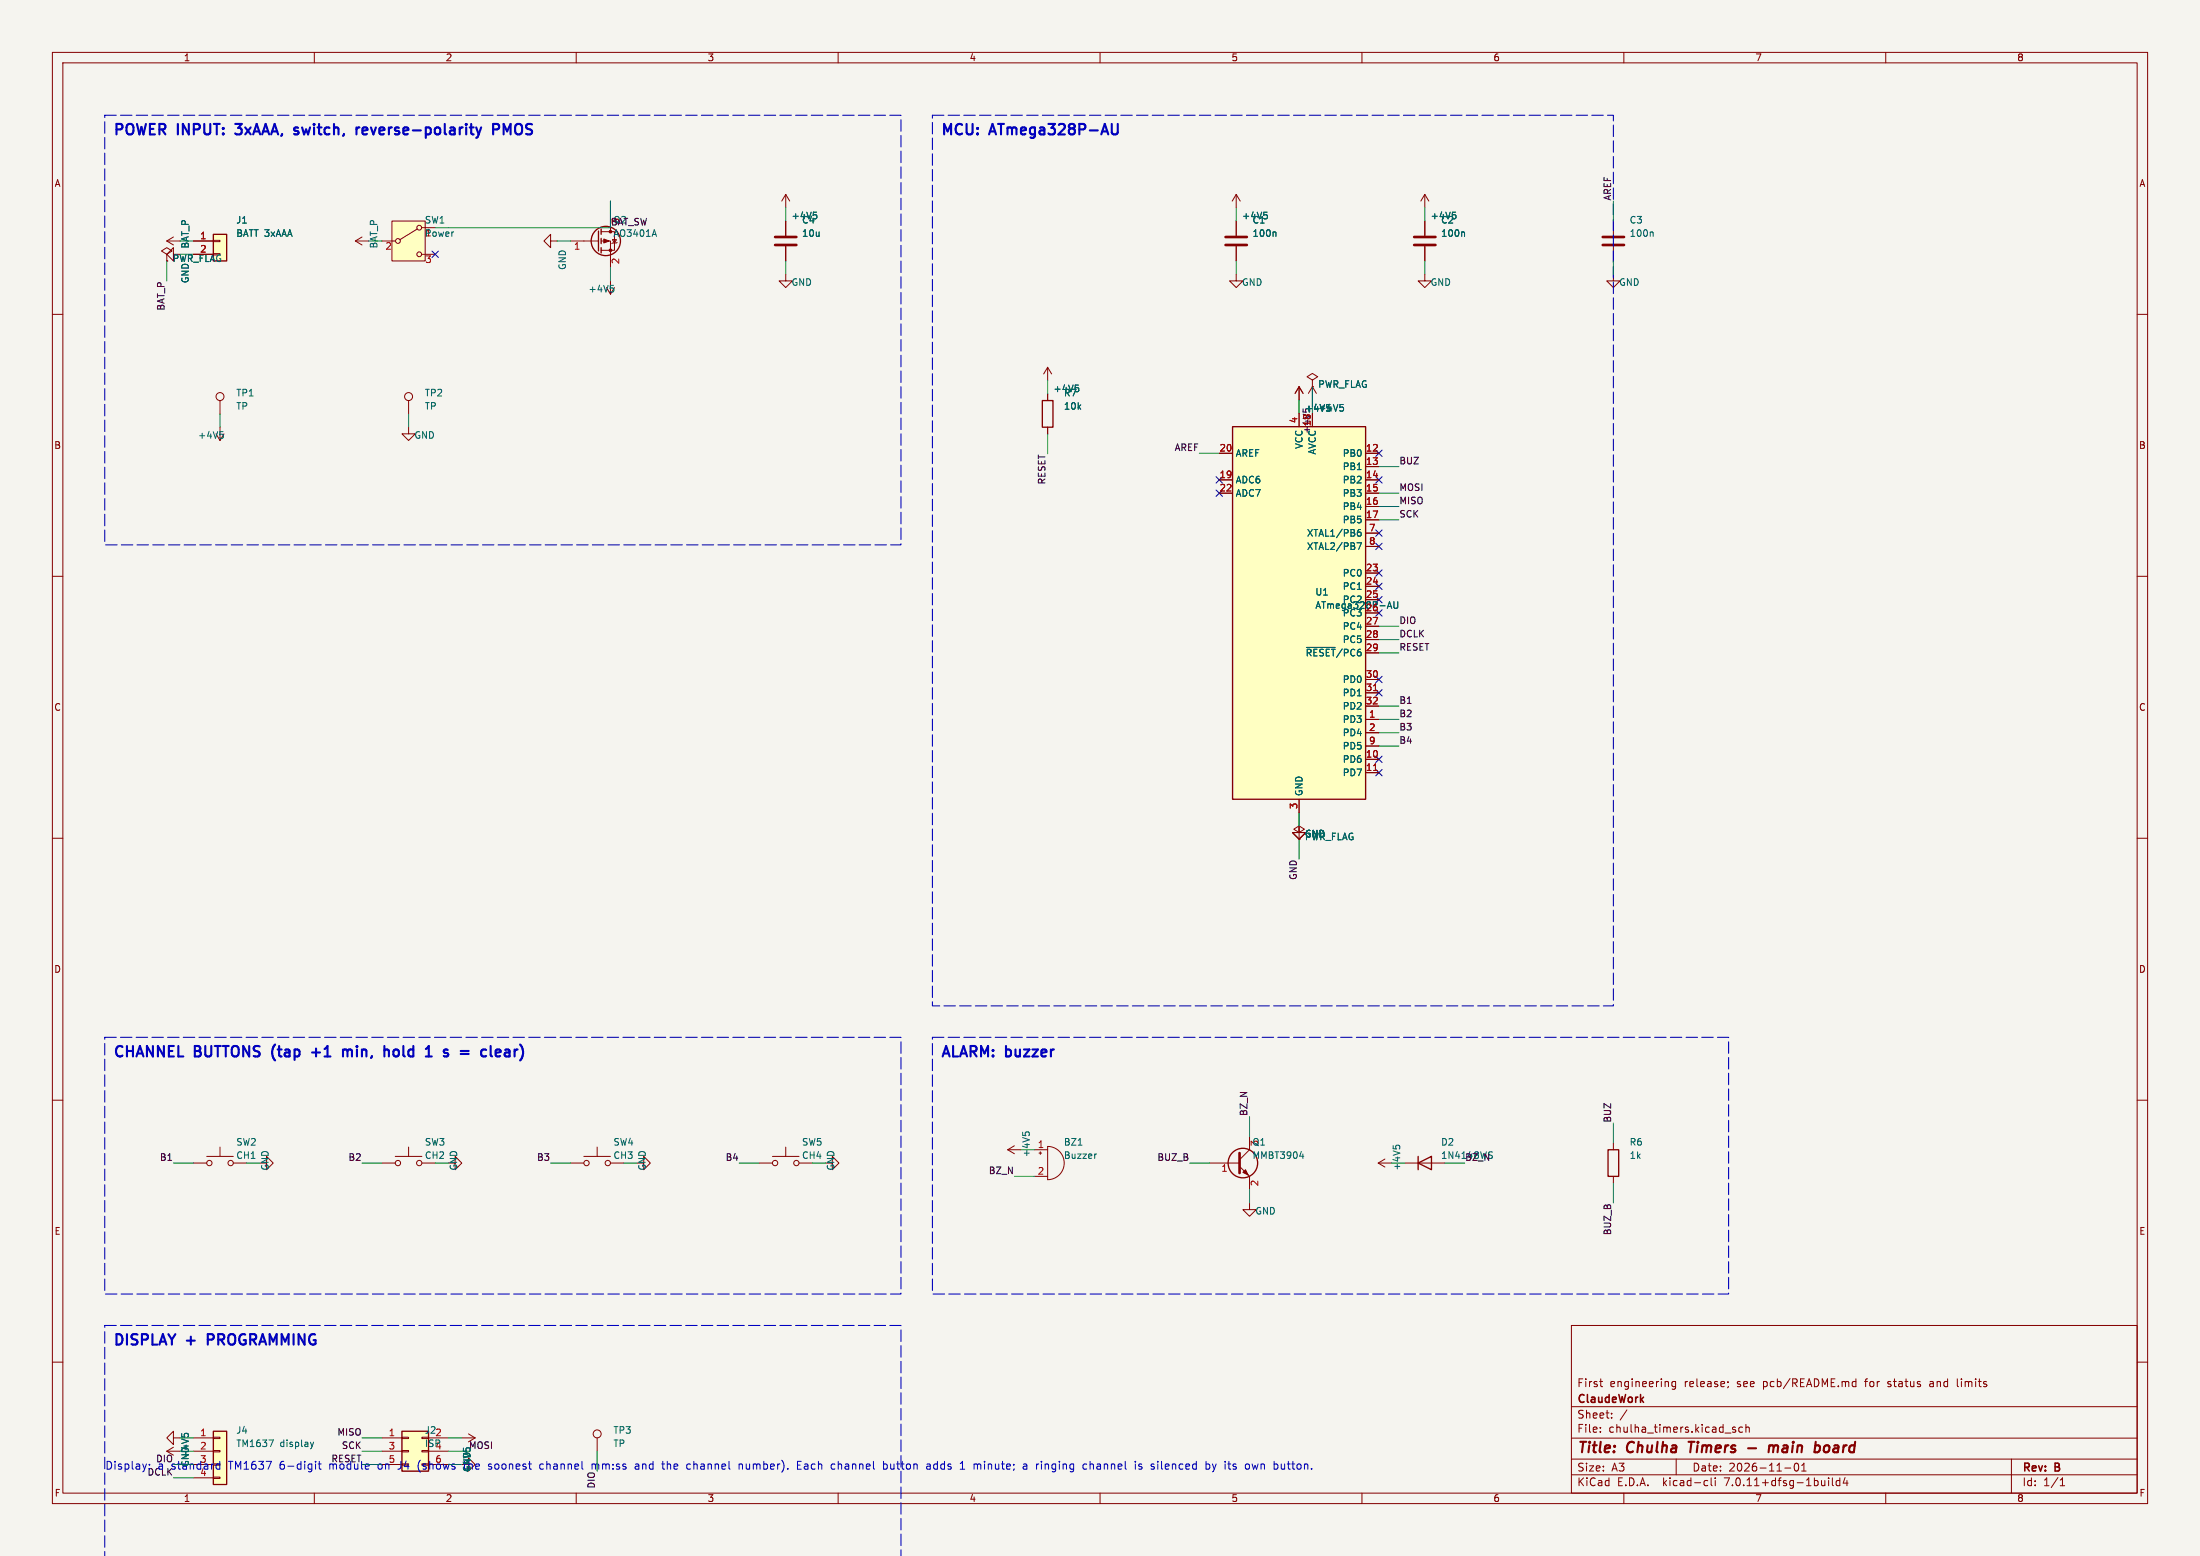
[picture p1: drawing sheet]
<svg xmlns="http://www.w3.org/2000/svg" width="420mm" height="297mm" viewBox="0 0 420 297" stroke-linecap="round" stroke-linejoin="round" font-family="sans-serif">
<path d="M0 0h420v297h-420z" fill="#f5f4ef" stroke="#f5f4ef" stroke-width=".19"/>
<g fill="none" stroke="#840000" stroke-width=".19">
<path d="M10 10h400v277h-400zM12 12h396v273h-396zM60 10v2M110 10v2M160 10v2M210 10v2M260 10v2M310 10v2M360 10v2M150 37.1v2.5M150 37.1l-.8 1.3M150 37.1l.8 1.3"/>
<path d="M236 37.1l-.8 1.3M236 37.1v2.5M236 37.1l.8 1.3M272 37.1l-.8 1.3M272 37.1v2.5M272 37.1l.8 1.3M10 60h2M31.8 48.5l1.1-.6-1.1-.6-1 .6 1 .6v1.3M31.8 49.8h.1M31.8 46h2.6M31.8 46l1.3 .8M33.1 48.5v-1.2l-1.3 1.2 1.3 1.3v-1.3h1.3"/>
<path d="M33.1 45.2l-1.3 .8M36.9 46h3.8M36.9 48.5h3.8M40.7 45.9h1.3v.2h-1.3zM67.8 46l1.3 .8M67.8 46h2.6M69.1 45.2l-1.3 .8M72.9 46h2.6M74.8 42.2h6.4v7.6h-6.4zM79.7 43.7l-3.4 2M80.5 48.5h2.6M105.1 46v-1.3l-1.3 1.3 1.3 1.3v-1.3h1.3"/>
<path d="M108.9 46h5.4M114.8 46h1.7v5.1M114.8 44.2h2.5v3.6h-2.5M116.5 40.9v3.3M116.5 53.6v2.6l.8-1.3M116.9 45.7h.8l-.4 .7zM117.8 46.3l-1 .2M150 52.3v1.3h1.3l-1.3 1.3-1.3-1.3h1.3M150 42.2v2.8M150 47v2.8M236 52.3v1.3h1.3l-1.3 1.3-1.3-1.3h1.3M236 42.2v2.8"/>
<path d="M236 47v2.8M272 52.3v1.3h1.3l-1.3 1.3-1.3-1.3h1.3M272 42.2v2.8M272 47v2.8M308 52.3v1.3h1.3l-1.3 1.3-1.3-1.3h1.3M308 42.2v2.8M308 47v2.8M408 60h2M42 76.5v2.5M78 76.5v2.5M200 70.1v2.6M200 75.2v1.3"/>
<path d="M200 70.1l-.8 1.3M200 70.1l.8 1.3M248 73.8l-.8 1.3M248 73.8v2.6M248 78.9v2.5M248 73.8l.8 1.3M250.5 72.6l1.1-.7-1.1-.6-1 .6 1 .7v1.2M250.5 73.8h.1M250.5 73.8l-.7 1.3M250.5 73.8v2.6M250.5 73.8l.8 1.3M42 81.5v2.6l.8-1.3"/>
<path d="M78 81.5v1.3h1.3l-1.3 1.3-1.3-1.3h1.3M200 81.5v1.3M232.8 86.5h2.5M232.8 91.6h2.5M232.8 94.1h2.5M260.7 86.5h2.5M260.7 89.1h2.5M260.7 91.6h2.5M260.7 94.1h2.5M260.7 96.7h2.5M260.7 99.2h2.5M10 110h2"/>
<path d="M260.7 109.4h2.5M260.7 111.9h2.5M260.7 114.5h2.5M260.7 119.5h2.5M260.7 101.8h2.5M260.7 104.3h2.5M408 110h2M260.7 137.3h2.5M260.7 139.9h2.5M260.7 122.1h2.5M260.7 124.6h2.5M260.7 129.7h2.5"/>
<path d="M260.7 132.2h2.5M260.7 134.8h2.5M10 160h2M248 157.6v1.3h1.3l-1.3 1.3-1.3-1.3h1.3l1-.6-1-.7-1 .7 1 .6v1.3M248 152.6v2.5M260.7 144.9h2.5M260.7 147.5h2.5M260.7 142.4h2.5M408 160h2M248 160.2h.1M10 210h2M42 219v1.7"/>
<path d="M78 219v1.7M114 219v1.7M150 219v1.7M192.4 219.5l1.3 .7M192.4 219.5h2.5M193.7 218.7l-1.3 .8M197.5 219.5h2.5M198.6 219.8v.5M200 218.8a3.2 3.2 0 0 1 3.2 3.2 3.2 3.2 0 0 1-3.2 3.2zM238.5 216.9v2.6l-1.9 1.9M308 218.2v1.3M408 210h2"/>
<path d="M36.9 222h2.6M39.5 220.7h5M49.6 222h1.3v-1.3l1.3 1.3-1.3 1.3v-1.3M72.9 222h2.6M75.5 220.7h5M85.6 222h1.3v-1.3l1.3 1.3-1.3 1.3v-1.3M108.9 222h2.6M111.5 220.7h5M121.6 222h1.3v-1.3l1.3 1.3-1.3 1.3v-1.3M144.9 222h2.6M147.5 220.7h5M157.6 222h1.3v-1.3l1.3 1.3-1.3 1.3v-1.3"/>
<path d="M197.5 224.5h2.5M198.3 220.1h.6M230.9 222h5.7M236.6 222.6l1.9 1.9v2.6M238.5 229.6v1.3h1.3l-1.3 1.3-1.2-1.3h1.2M263.1 222h2.6M263.1 222l1.3 .8M264.4 221.2l-1.3 .8M268.2 222h7.6M308 224.5v1.3M10 260h2M300 253h108v32h-108z"/>
<path d="M408 260h2M31.8 277l1.3 .8M31.8 277h2.6M33.1 274.5v-1.3l-1.3 1.3 1.3 1.2v-1.2h1.3M33.1 276.2l-1.3 .8M36.9 277h3.8M36.9 274.5h3.8M36.9 279.5h3.8M40.7 279.4h1.3v.3h-1.3zM40.7 276.9h1.3v.2h-1.3zM40.7 274.3h1.3v.3h-1.3zM72.9 277h3.8"/>
<path d="M72.9 274.5h3.8M72.9 279.5h3.8M76.7 276.9h1.3v.2h-1.3zM76.7 274.3h1.3v.3h-1.3zM80.5 276.9h1.3v.2h-1.3zM81.8 277h3.8M81.8 274.5h3.8M81.8 279.5h3.8M88.2 279.5h1.2v-1.2l1.3 1.2-1.3 1.3v-1.3M88.2 274.5h2.5M89.4 273.7l1.3 .8M90.7 274.5l-1.3 .7"/>
<path d="M114 274.5v2.5M300 278.5h108M300 274.5h108M300 268.5h108M305.4 263.7h.5M305.5 273.2v.2M305.5 272.5v.1M305.7 264.6l.2 .1M307.7 270.5v.2M307.7 269.8v.1M310.6 269.1l-1.3 1.9M319.9 263.7v1.2l-.3 .3-.4-.1"/>
<path d="M319.9 263.8l-.5-.1-.2 .3 .1 .6h.6M320 278.5v3M329.9 263.8v.1M329.9 264.6l-.1 .3M331.3 272.5l-.4-.1-.2 .2 .1 .2 .5 .2v.3h-.6M332.7 272.5l-.5-.1-.3 .3 .2 .6h.6M333.3 272.5l.2-.1 .4 .1v.9M333.3 271.9v1.5M342.7 279.4l.2-.1a.8 .8 0 0 1 .5 .7 .8 .8 0 0 1-.5 .8 1 1 0 0 1-.2-1.4zM343.9 279.7l.5-.4v1.5M353.7 263.8h.6M353.7 264.6h.6"/>
<path d="M354.3 263.2v1.5M368.4 264.2v.4M373.7 263.2v1.3l.2 .2M384 278.5v6.5M36.9 282.1h3.8M40.7 282h1.3v.2h-1.3zM60 285v2M110 285v2M160 285v2M210 285v2M260 285v2M300 281.5h108"/>
<path d="M310 285v2M325.6 282.6l.4 .1M326 283.5l-.4 .1M326.7 282.1v1.3l.2 .2M327.4 282.1v.1M327.4 282.6v1M340.7 280.2h1.2M343.9 280.8h.9M349.1 282.1v.1M349.1 282.6v1M349.8 282.1v1.3l.2 .2M351.2 282.7l-.4-.1-.3 .3 .2 .6h.5"/>
<path d="M351.2 282.1v1.5M352.2 282l-.3 1.1h.9M352.6 282.6v1M360 285v2M393.3 283.6h.9M393.3 282.5l.4-.4v1.5"/>
<circle cx="76" cy="46" r=".46"/>
<circle cx="80" cy="48.5" r=".46"/>
<circle cx="80" cy="43.5" r=".46"/>
<circle cx="42" cy="75.7" r=".76"/>
<circle cx="78" cy="75.7" r=".76"/>
<circle cx="40" cy="222" r=".51"/>
<circle cx="44" cy="222" r=".51"/>
<circle cx="76" cy="222" r=".51"/>
<circle cx="80" cy="222" r=".51"/>
<circle cx="112" cy="222" r=".51"/>
<circle cx="116" cy="222" r=".51"/>
<circle cx="148" cy="222" r=".51"/>
<circle cx="152" cy="222" r=".51"/>
<circle cx="114" cy="273.7" r=".76"/>
</g>
<path d="M322.3 275.2h1.2M322.9 275.2l-.2 2M333.7 276.4h1.5M337.8 276.1a.49 .49 0 0 1 .8 .1M337.8 275.9l-.2 1.3M338.6 276.2l-.1 1M339.4 276a.5 .5 0 0 0-.8 .2M348.9 275.9a.62 .62 0 0 0-.7 .4v.7a.52 .52 0 0 0 .8 .1" fill="none" stroke="#840000" stroke-width=".4"/>
<g fill="none" stroke="#840000" stroke-width=".25">
<path d="M40.7 44.7h2.6v5.1h-2.6zM114.3 44.1v3.8M114.8 43.7v1M114.8 45.5v1M114.8 47.3v1M199 76.5h2v5h-2zM235.3 81.4h25.4v71.2h-25.4zM307 219.5h2v5h-2zM270.7 222l2.6-1.3v2.6zM270.7 220.7v2.6M40.7 273.2h2.6v10.2h-2.6zM76.7 273.2h5.1v7.6h-5.1z"/>
<circle cx="115.7" cy="46" r="2.79"/>
<circle cx="237.3" cy="222" r="2.82"/>
</g>
<g fill="none" stroke="#006464" stroke-width=".19">
<path d="M116.5 54.5h.6M116.9 55l.3 .2v.3l-.3 .2M124.9 43.8l.4 1.3M155.3 40.5h.6M155.8 41l.1 .2-.1 .5M241.3 40.5h.6M241.7 41l.2 .2v.3l-.2 .3M243.4 44.3l.2 .2v.6M277.3 40.5h.6M277.7 41l.2 .2v.3l-.2 .3M279.4 44.3l.2 .2v.6M315.4 44.3l.2 .2v.6"/>
<path d="M205.3 73.5h.6M205.8 74l.1 .2-.1 .5M255.8 77.2h.6M256.2 77.7l.3 .2v.3l-.3 .3M42 82.4h.6M42.4 82.9l.2 .2v.3l-.2 .3M259.1 103.6h.8l-.5 1.3M259.2 101.7l.4-.1 .2 .2-.1 .5h-.3l-.2-.1M259.7 101.1h-.3l-.2 .3M265 115.8h.6M265.3 114.8l.4 1.3M266.1 114.8v1.1l.3 .2h.2l.2-.2v-1.1"/>
<path d="M249.4 123.6h5.5M195.2 216.1v.6M195.7 216.3l.3-.2h.3l.2 .2M205.8 218.6h.8M266 218.7v.6M266.4 218.8l.3-.2h.3l.2 .2M284.4 219.8l.5 .1M209.3 220.3h-.2M248.1 220.7h.8M248.7 220.3v.8M284.4 220.5l.4 .1 .1 .3-.2 .2h-.3M34.7 273.7v.6"/>
<path d="M35.2 273.8l.2-.2h.3l.3 .2M51.3 274.8h.9l-.6 1.3M59.3 275.3l.3 .8M59.6 276.1l-.2 .3M59.9 275.3l-.3 .8M88.5 276.4v.6"/>
</g>
<path d="M148 46.8h4M148 45.2h4M234 46.8h4M234 45.2h4M270 46.8h4M270 45.2h4M306 46.8h4M306 45.2h4M236.6 220.1v3.8" fill="none" stroke="#840000" stroke-width=".51"/>
<g fill="#ffffc2" stroke="#ffffc2" stroke-width=".19">
<path d="M76.7 273.2h5.1v7.6h-5.1z"/>
<path d="M74.8 42.2h6.4v7.6h-6.4z"/>
<path d="M40.7 44.7h2.6v5.1h-2.6z"/>
<path d="M235.3 81.4h25.4v71.2h-25.4z"/>
<path d="M40.7 273.2h2.6v10.2h-2.6z"/>
</g>
<g fill="#840000" stroke="#840000" stroke-width=".19">
<path d="M115.3 45.6l1 .4-1 .4z"/>
<path d="M237.3 223.8l.5-.5 .5 1z"/>
<circle cx="116.5" cy="47.8" r=".25"/>
<circle cx="116.5" cy="44.2" r=".25"/>
</g>
<path d="M262.2 131.8h.7M262.2 147.1h.7" fill="none" stroke="#a90000" stroke-width=".19"/>
<g fill="none" stroke="#0000c2" stroke-width=".4">
<path d="M44.9 23.7h1.2M44.9 25.5l.3 .2M56.4 25l.5 .1 .1 .3-.3 .3h-.4M56.4 24.3l.5 .1M68.6 24.3l-.4 .1-.2 .3M69.9 24.3h-.4l-.3 .3 .1 1 .6 .1M70.1 24.8l-.9 .2M94.1 24.7h.8a.54 .54 0 0 0 .4-.5 .54 .54 0 0 0-.4-.5h-.8v2M96.8 25.1l-.7-1.4v2M213.4 23.7l-.1 1.8-.3 .2h-.4l-.3-.2M93.7 199.7v1.7M59.6 200.9h1.5"/>
<path d="M60.3 200.1v1.6M65.5 200.3v1.4M65.5 200.5a.5 .5 0 0 1 .8 .1M66.3 200.6l.3-.3h.3l.3 .3M66.3 200.6v1.1M76 200.4a.54 .54 0 0 0-.9 .3v.6a.54 .54 0 0 0 .9 .3M88 200.6h1.5M88 201.2h1.5M92 200.4h.8M92 201.6h.8M96.4 200.4h.8l.1 1.3M97.3 200.8l-.7 .1a.39 .39 0 0 0-.3 .4 .39 .39 0 0 0 .3 .4l.7-.1"/>
<path d="M39.7 255.7h.7M40.4 254.7h-.7v2"/>
</g>
<g fill="none" stroke="#0000c2" stroke-width=".19">
<path d="M28.5 279.5v.2M41.4 279.5h.6M42 278.9v1.5M60.2 278.9v.2M60.2 279.4v1M60.7 279.4h.6M61 278.9v1.3l.3 .2M80 279l-.2 .7 .2 1M93.8 279.5l-.3-.1-.3 .3 .1 .2 .5 .1M103.7 279.5l-.4-.1-.3 .3 .2 .7h.5M113 279.6l.5-.2 .2 .3M113 279.4v1"/>
<path d="M113.7 279.7v.7M113.9 279.4l-.2 .3M121.3 279.5h.6l.1 .9M122 279.8l-.5 .1-.3 .2M127.4 278.9v1.5M127.6 279.4l-.2 .2M141.1 279.6l.2-.2 .4 .1v.9M141.1 279.4v1M142.5 279.4v.8l.2 .2M152.2 279.7h.5M153 278.9h-.8v1.5h.8M154 279.4l-.4 .1"/>
<path d="M154.1 279.9h-.4a.29 .29 0 0 0-.2 .3 .29 .29 0 0 0 .2 .2h.4M160 278.9v1.5M160.6 279.5l-.4-.1-.2 .2M168.8 279.4h.3l.3 .3-.1 .6-.5 .1M170 279.4l.1 1h.5M179 279.5l-.5-.1-.3 .3 .2 .7h.6M179 278.9v1.5M188 278.9v.2M188 279.4v1M197.9 279.4v1M198 279.6l-.1 .1M208.1 279.6l.2-.2 .4 .1v.9"/>
<path d="M208.1 278.9v1.5M209.9 279.4l-.4 .1M210 279.9h-.4a.29 .29 0 0 0-.2 .3 .29 .29 0 0 0 .2 .2h.4M219.8 279.5v.4M223 279.4l-.5 .1M223.2 279.8l-.7 .1M232.2 279.4l-.4 1M240.7 279.6l.3-.2 .3 .1 .1 .9M240.7 279.4v1M246.6 279.4h.6M246.8 278.9v1.3l.4 .2M41.4 280.4h.6"/>
<path d="M76 280.4h.1M93.2 280.4h.6M121.2 280.2l.3 .2h.5M219.7 280.4h.2M222.5 280.4h.5"/>
</g>
<path d="M20 22h152v82h-152v-82M178 22h130v170h-130v-170M20 198h152v49h-152v-49M178 198h152v49h-152v-49M20 253h152v44.1M20 297.1v-44.1" fill="none" stroke="#0000c2" stroke-width=".2" stroke-dasharray="2.2 .8"/>
<g fill="none" stroke="#009600" stroke-width=".19">
<path d="M116.5 38.4v5.1h-33.4M150 39.6v2.6M236 39.6v2.6M272 39.6v2.6M308 38.4v3.8M31.8 49.8v3.8M106.4 46h2.5M116.5 51.1v2.5M150 49.8v2.5M236 49.8v2.5M272 49.8v2.5M308 49.8v2.5"/>
<path d="M42 79v2.5M78 79v2.5M200 72.7v2.5M248 76.4v2.5M250.5 73.8v5.1M200 82.8v3.8M229 86.5h3.8M263.2 99.2h3.9M263.2 96.7h3.9M263.2 89.1h3.9M263.2 94.1h3.9M263.2 119.5h3.9"/>
<path d="M263.2 139.9h3.9M263.2 137.3h3.9M263.2 134.8h3.9M263.2 124.6h3.9M263.2 122.1h3.9M248 155.1v2.5M263.2 142.4h3.9M248 160.2v3.8M194.9 219.5h2.6M238.5 213.1v3.8M308 214.4v3.8M33.1 222h3.8"/>
<path d="M47.1 222h2.5M69.1 222h3.8M83.1 222h2.5M105.1 222h3.8M119.1 222h2.5M141.1 222h3.8M155.1 222h2.5M193.7 224.5h3.8M227.1 222h3.8M238.5 227.1v2.5M265.7 222h2.5M275.8 222h3.8"/>
<path d="M308 225.8v3.8M33.1 279.5h3.8M34.4 274.5h2.5M34.4 277h2.5M69.1 274.5h3.8M69.1 279.5h3.8M69.1 277h3.8M85.6 274.5h2.6M85.6 279.5h2.6M85.6 277h3.8M114 277v3.8M33.1 282.1h3.8"/>
</g>
<g fill="none" stroke="#000084" stroke-width=".19">
<path d="M82.5 47.9l1.2 1.2M83.7 47.9l-1.2 1.2M232.2 93.5l1.2 1.2M232.2 91l1.2 1.2M233.4 93.5l-1.2 1.2M233.4 91l-1.2 1.2M262.6 91l1.3 1.2M262.6 85.9l1.3 1.2M263.9 91l-1.3 1.2M263.9 85.9l-1.3 1.2M262.6 111.3l1.3 1.2M262.6 113.9l1.3 1.2"/>
<path d="M262.6 116.4l1.3 1.2M262.6 108.8l1.3 1.2M262.6 101.2l1.3 1.2M262.6 103.7l1.3 1.2M263.9 111.3l-1.3 1.2M263.9 113.9l-1.3 1.2M263.9 116.4l-1.3 1.2M263.9 108.8l-1.3 1.2M263.9 101.2l-1.3 1.2M263.9 103.7l-1.3 1.2M262.6 129.1l1.3 1.2M262.6 131.6l1.3 1.2"/>
<path d="M263.9 129.1l-1.3 1.2M263.9 131.6l-1.3 1.2M262.6 144.3l1.3 1.2M262.6 146.9l1.3 1.2M263.9 144.3l-1.3 1.2M263.9 146.9l-1.3 1.2"/>
</g>
<g font-size="2.8" fill="#0000c2">
<text x="21.5" y="26.3">POWER</text>
<text x="34" y="26.3">INPUT:</text>
<text x="46" y="26.3">3xAAA,</text>
<text x="57.9" y="26.3">switch,</text>
<text x="70.5" y="26.3">reverse-polarity</text>
<text x="97.4" y="26.3">PMOS</text>
<text x="179.5" y="26.3">MCU:</text>
<text x="189.2" y="26.3">ATmega328P-AU</text>
<text x="21.5" y="202.4">CHANNEL</text>
<text x="37.3" y="202.4">BUTTONS</text>
<text x="52.8" y="202.4">(tap</text>
<text x="61.2" y="202.4">+1</text>
<text x="67.9" y="202.4">min,</text>
<text x="76.6" y="202.4">hold</text>
<text x="85.4" y="202.4">1</text>
<text x="89.7" y="202.4">s</text>
<text x="93.6" y="202.4">=</text>
<text x="98.4" y="202.4">clear)</text>
<text x="179.5" y="202.4">ALARM: buzzer</text>
<text x="21.5" y="257.4">DISPLAY</text>
<text x="35.7" y="257.4">+</text>
<text x="40.5" y="257.4">PROGRAMMING</text>
</g>
<g font-size="2.8" fill="#840000">
<text x="301" y="277.9">Title:</text>
<text x="310.6" y="277.9">Chulha</text>
<text x="323.3" y="277.9">Timers</text>
<text x="340.1" y="277.9">main</text>
<text x="349.7" y="277.9">board</text>
</g>
<g font-size="2.1" fill="#840000">
<text x="301" y="268.2">ClaudeWork</text>
<text x="301" y="265">First</text>
<text x="307.3" y="265">engineering</text>
<text x="321.6" y="265">release;</text>
<text x="331.7" y="265">see</text>
<text x="336.8" y="265">pcb/README.md</text>
<text x="356.5" y="265">for</text>
<text x="360.9" y="265">status</text>
<text x="369.1" y="265">and</text>
<text x="374.5" y="265">limits</text>
<text x="301" y="273.7">File:</text>
<text x="301" y="271">Sheet:</text>
<text x="307.1" y="273.7">chulha_timers.kicad_sch</text>
<text x="301" y="281.1">Size:</text>
<text x="307.6" y="281.1">A3</text>
<text x="323" y="281.1">Date:</text>
<text x="330" y="281.1">2026-11-01</text>
<text x="386" y="281.3">Rev:</text>
<text x="392.4" y="281.3">B</text>
<text x="301" y="283.9">KiCad</text>
<text x="308.7" y="283.9">E.D.A.</text>
<text x="317.6" y="283.9">kicad-cli</text>
<text x="329.5" y="283.9">7.0.11+dfsg-1build4</text>
<text x="386" y="283.9">Id:</text>
<text x="390.1" y="283.9">1/1</text>
</g>
<g font-size="2.1" fill="#0000c2">
<text x="20" y="280.7">Display:</text>
<text x="30.1" y="280.7">a</text>
<text x="32.7" y="280.7">standard</text>
<text x="43.8" y="280.7">TM1637</text>
<text x="53.7" y="280.7">6-digit</text>
<text x="63.3" y="280.7">module</text>
<text x="72.7" y="280.7">on</text>
<text x="76.7" y="280.7">J4</text>
<text x="80.6" y="280.7">(shows</text>
<text x="94.4" y="280.7">soonest</text>
<text x="104.4" y="280.7">channel</text>
<text x="114.5" y="280.7">mm:ss</text>
<text x="122.9" y="280.7">and</text>
<text x="128.3" y="280.7">the</text>
<text x="133.1" y="280.7">channel</text>
<text x="143.2" y="280.7">number).</text>
<text x="154.5" y="280.7">Each</text>
<text x="161.1" y="280.7">channel</text>
<text x="171.2" y="280.7">button</text>
<text x="179.6" y="280.7">adds</text>
<text x="186.2" y="280.7">1</text>
<text x="189" y="280.7">minute;</text>
<text x="198.5" y="280.7">a</text>
<text x="201.2" y="280.7">ringing</text>
<text x="210.3" y="280.7">channel</text>
<text x="220.4" y="280.7">is</text>
<text x="223.6" y="280.7">silenced</text>
<text x="234.2" y="280.7">by</text>
<text x="238" y="280.7">its</text>
<text x="242.1" y="280.7">own</text>
<text x="247.7" y="280.7">button.</text>
</g>
<text font-size="2.1" fill="#006464" x="89.6" y="280.7">the</text>
<g font-size="1.8" fill="#840000">
<text x="35" y="11.9">1</text>
<text x="85" y="11.9">2</text>
<text x="135" y="11.9">3</text>
<text x="185" y="11.9">4</text>
<text x="235" y="11.9">5</text>
<text x="285" y="11.9">6</text>
<text x="335" y="11.9">7</text>
<text x="385" y="11.9">8</text>
<text x="10.3" y="35.9">A</text>
<text x="408.3" y="35.9">A</text>
<text x="10.3" y="85.9">B</text>
<text x="408.2" y="85.9">B</text>
<text x="251" y="116.4">ATmega328P-AU</text>
<text x="10.3" y="135.9">C</text>
<text x="408.2" y="135.9">C</text>
<text x="10.3" y="185.9">D</text>
<text x="408.2" y="185.9">D</text>
<text x="10.3" y="235.9">E</text>
<text x="408.3" y="235.9">E</text>
<text x="10.3" y="285.9">F</text>
<text x="35" y="286.9">1</text>
<text x="85" y="286.9">2</text>
<text x="135" y="286.9">3</text>
<text x="185" y="286.9">4</text>
<text x="235" y="286.9">5</text>
<text x="285" y="286.9">6</text>
<text x="335" y="286.9">7</text>
<text x="385" y="286.9">8</text>
<text x="408.3" y="285.9">F</text>
</g>
<g font-size="1.8" fill="#0f0f0f">
<text x="307.6" y="38.4" transform="rotate(-90 307.6 38.4)">AREF</text>
<text x="116.5" y="43.1">BAT_SW</text>
<text x="117" y="42.9">Q2</text>
<text x="118.5" y="42.9" transform="rotate(-90 118.5 42.9)">3</text>
<text x="31.5" y="59.4" transform="rotate(-90 31.5 59.4)">BAT_P</text>
<text x="224.2" y="86.2">AREF</text>
<text x="267.1" y="88.7">BUZ</text>
<text x="199.7" y="92.6" transform="rotate(-90 199.7 92.6)">RESET</text>
<text x="267.1" y="93.8">MOSI</text>
<text x="267.1" y="96.3">MISO</text>
<text x="267.1" y="98.9">SCK</text>
<text x="267.1" y="119.2">DIO</text>
<text x="267.1" y="124.3">RESET</text>
<text x="267.1" y="121.7">DCLK</text>
<text x="267.1" y="137">B2</text>
<text x="267.1" y="134.4">B1</text>
<text x="267.1" y="139.5">B3</text>
<text x="267.1" y="142.1">B4</text>
<text x="247.7" y="168.1" transform="rotate(-90 247.7 168.1)">GND</text>
<text x="238.2" y="213.1" transform="rotate(-90 238.2 213.1)">BZ_N</text>
<text x="307.6" y="214.4" transform="rotate(-90 307.6 214.4)">BUZ</text>
<text x="30.4" y="221.7">B1</text>
<text x="66.4" y="221.7">B2</text>
<text x="102.4" y="221.7">B3</text>
<text x="138.4" y="221.7">B4</text>
<text x="220.9" y="221.7">BUZ_B</text>
<text x="279.6" y="221.7">BZ_N</text>
<text x="188.7" y="224.2">BZ_N</text>
<text x="307.6" y="235.9" transform="rotate(-90 307.6 235.9)">BUZ_B</text>
<text x="64.3" y="274.1">MISO</text>
<text x="65.2" y="276.7">SCK</text>
<text x="113.7" y="284.2" transform="rotate(-90 113.7 284.2)">DIO</text>
</g>
<g font-size="1.8" fill="#006464">
<text x="36.2" y="47.5" transform="rotate(-90 36.2 47.5)">BAT_P</text>
<text x="45" y="42.9">J1</text>
<text x="45" y="45.4">BATT 3xAAA</text>
<text x="81" y="42.9">SW1</text>
<text x="81" y="45.4">Power</text>
<text x="81.1" y="45.4">1</text>
<text x="117" y="45.4">AO3401A</text>
<text x="151" y="42.1">+4V5</text>
<text x="153" y="42.9">C4</text>
<text x="153" y="45.4">10u</text>
<text x="237" y="42.1">+4V5</text>
<text x="239" y="42.9">C1</text>
<text x="239" y="45.4">100n</text>
<text x="273" y="42.1">+4V5</text>
<text x="275" y="42.9">C2</text>
<text x="275" y="45.4">100n</text>
<text x="311" y="42.9">C3</text>
<text x="311" y="45.4">100n</text>
<text x="32.8" y="50.2">PWR_FLAG</text>
<text x="108.2" y="51.6" transform="rotate(-90 108.2 51.6)">GND</text>
<text x="36.2" y="54.2" transform="rotate(-90 36.2 54.2)">GND</text>
<text x="112.2" y="56">+4V5</text>
<text x="151" y="54.8">GND</text>
<text x="237" y="54.8">GND</text>
<text x="273" y="54.8">GND</text>
<text x="309" y="54.8">GND</text>
<text x="45" y="75.9">TP1</text>
<text x="81" y="75.9">TP2</text>
<text x="201" y="75.1">+4V5</text>
<text x="203" y="75.9">R7</text>
<text x="251.5" y="74.2">PWR_FLAG</text>
<text x="37.7" y="83.9">+4V5</text>
<text x="45" y="78.4">TP</text>
<text x="79" y="83.9">GND</text>
<text x="81" y="78.4">TP</text>
<text x="203" y="78.4">10k</text>
<text x="249" y="78.8">+4V5</text>
<text x="250.2" y="82.9" transform="rotate(-90 250.2 82.9)">+4V5</text>
<text x="251.5" y="78.8">+4V5</text>
<text x="235.8" y="87.4">AREF</text>
<text x="248.9" y="85.8" transform="rotate(-90 248.9 85.8)">VCC</text>
<text x="251.4" y="86.9" transform="rotate(-90 251.4 86.9)">AVCC</text>
<text x="256.2" y="87.4">PB0</text>
<text x="256.2" y="89.9">PB1</text>
<text x="235.8" y="92.5">ADC6</text>
<text x="235.8" y="95">ADC7</text>
<text x="256.2" y="92.5">PB2</text>
<text x="256.2" y="95">PB3</text>
<text x="256.2" y="97.5">PB4</text>
<text x="256.2" y="100.1">PB5</text>
<text x="249.4" y="102.6">XTAL1/PB6</text>
<text x="249.4" y="105.2">XTAL2/PB7</text>
<text x="251" y="113.9">U1</text>
<text x="256.2" y="110.2">PC0</text>
<text x="256.2" y="112.8">PC1</text>
<text x="256.2" y="115.3">PC2</text>
<text x="256.2" y="117.9">PC3</text>
<text x="249.2" y="125.5">~{RESET}/PC6</text>
<text x="256.2" y="120.4">PC4</text>
<text x="256.2" y="122.9">PC5</text>
<text x="256.2" y="130.6">PD0</text>
<text x="256.2" y="133.1">PD1</text>
<text x="256.2" y="135.6">PD2</text>
<text x="256.2" y="138.2">PD3</text>
<text x="256.2" y="140.7">PD4</text>
<text x="256.2" y="143.3">PD5</text>
<text x="256.2" y="145.8">PD6</text>
<text x="256.2" y="148.3">PD7</text>
<text x="248.9" y="152.1" transform="rotate(-90 248.9 152.1)">GND</text>
<text x="249" y="160">GND</text>
<text x="249" y="160.6">PWR_FLAG</text>
<text x="45" y="218.9">SW2</text>
<text x="45" y="221.4">CH1</text>
<text x="81" y="218.9">SW3</text>
<text x="81" y="221.4">CH2</text>
<text x="117" y="218.9">SW4</text>
<text x="117" y="221.4">CH3</text>
<text x="153" y="218.9">SW5</text>
<text x="153" y="221.4">CH4</text>
<text x="196.8" y="221" transform="rotate(-90 196.8 221)">+4V5</text>
<text x="203" y="218.9">BZ1</text>
<text x="203" y="221.4">Buzzer</text>
<text x="239" y="218.9">Q1</text>
<text x="239" y="221.4">MMBT3904</text>
<text x="240.5" y="218.9" transform="rotate(-90 240.5 218.9)">3</text>
<text x="275" y="218.9">D2</text>
<text x="275" y="221.4">1N4148WS</text>
<text x="311" y="218.9">R6</text>
<text x="311" y="221.4">1k</text>
<text x="51.5" y="223.5" transform="rotate(-90 51.5 223.5)">GND</text>
<text x="87.5" y="223.5" transform="rotate(-90 87.5 223.5)">GND</text>
<text x="123.5" y="223.5" transform="rotate(-90 123.5 223.5)">GND</text>
<text x="159.5" y="223.5" transform="rotate(-90 159.5 223.5)">GND</text>
<text x="267.5" y="223.5" transform="rotate(-90 267.5 223.5)">+4V5</text>
<text x="239.5" y="232">GND</text>
<text x="45" y="273.9">J4</text>
<text x="81" y="273.9">J22</text>
<text x="117" y="273.9">TP3</text>
<text x="36.2" y="280.1" transform="rotate(-90 36.2 280.1)">GND</text>
<text x="36.2" y="278.5" transform="rotate(-90 36.2 278.5)">+4V5</text>
<text x="45" y="276.4">TM1637</text>
<text x="53.4" y="276.4">display</text>
<text x="81" y="276.4">ISP</text>
<text x="83" y="276.7">4</text>
<text x="89.4" y="276.7">MOSI</text>
<text x="90" y="281.3" transform="rotate(-90 90 281.3)">+4V5</text>
<text x="90" y="281.1" transform="rotate(-90 90 281.1)">GND</text>
<text x="117" y="276.4">TP</text>
</g>
<g font-size="1.8" fill="#a90000">
<text x="38.1" y="45.7">1</text>
<text x="73.5" y="48">2</text>
<text x="109.5" y="48">1</text>
<text x="38.1" y="48.3">2</text>
<text x="81.1" y="50.5">3</text>
<text x="118.5" y="50.5" transform="rotate(-90 118.5 50.5)">2</text>
<text x="247.7" y="80.9" transform="rotate(-90 247.7 80.9)">4</text>
<text x="250.3" y="81.5" transform="rotate(-90 250.3 81.5)">18</text>
<text x="232.7" y="86.3">20</text>
<text x="260.7" y="86.3">12</text>
<text x="260.7" y="88.8">13</text>
<text x="232.7" y="91.3">19</text>
<text x="232.7" y="93.9">22</text>
<text x="260.7" y="91.3">14</text>
<text x="260.7" y="93.9">15</text>
<text x="260.7" y="96.4">16</text>
<text x="260.7" y="99">17</text>
<text x="261.3" y="101.5">7</text>
<text x="261.3" y="104">8</text>
<text x="260.7" y="109.1">23</text>
<text x="260.7" y="111.7">24</text>
<text x="260.7" y="114.2">25</text>
<text x="260.7" y="116.7">26</text>
<text x="260.7" y="119.3">27</text>
<text x="260.7" y="121.8">28</text>
<text x="260.7" y="124.4">29</text>
<text x="260.7" y="129.4">30</text>
<text x="260.7" y="132">31</text>
<text x="260.7" y="134.5">32</text>
<text x="261.3" y="137.1">1</text>
<text x="261.3" y="139.6">2</text>
<text x="261.3" y="142.1">9</text>
<text x="260.7" y="144.7">10</text>
<text x="260.7" y="147.2">11</text>
<text x="247.7" y="154.5" transform="rotate(-90 247.7 154.5)">3</text>
<text x="198" y="219.2">1</text>
<text x="198" y="224.3">2</text>
<text x="233.1" y="224">1</text>
<text x="240.5" y="226.5" transform="rotate(-90 240.5 226.5)">2</text>
<text x="38.1" y="274.2">1</text>
<text x="74.1" y="274.2">1</text>
<text x="38.1" y="276.7">2</text>
<text x="74.1" y="276.7">3</text>
</g>
<text font-size="1.8" fill="#009600" x="72.2" y="47.5" transform="rotate(-90 72.2 47.5)">BAT_P</text>
<g font-size="1.8" fill="#0000c2">
<text x="28.1" y="281.7">DCLK</text>
<text x="29.7" y="279.2">DIO</text>
<text x="38.1" y="279.3">3</text>
<text x="38.1" y="281.8">4</text>
<text x="63.2" y="279.2">RESET</text>
<text x="74.1" y="279.3">5</text>
<text x="83" y="279.3">6</text>
</g>
</svg>
